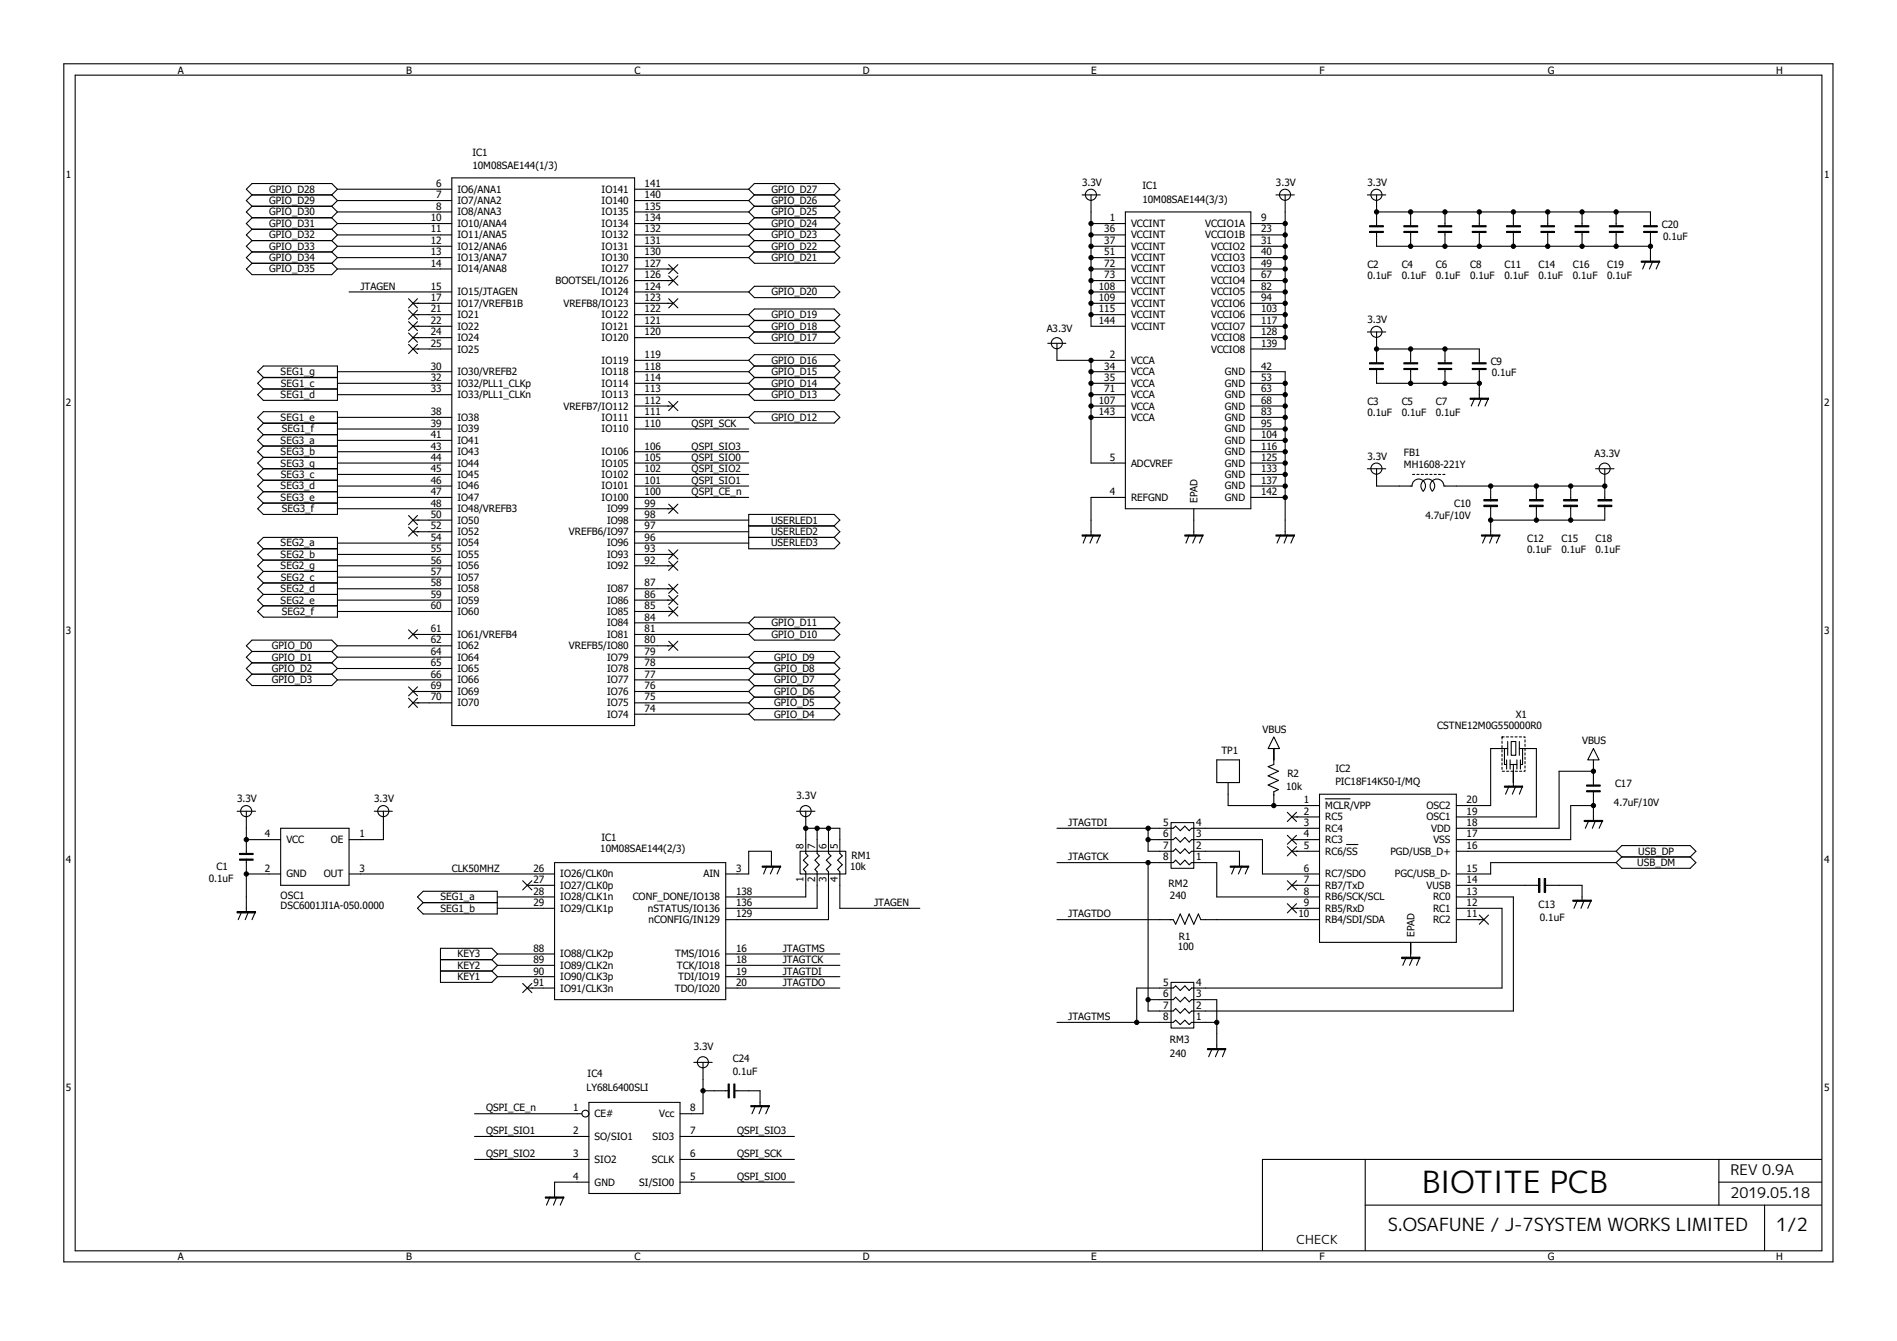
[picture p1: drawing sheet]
<svg xmlns="http://www.w3.org/2000/svg" width="297mm" height="210mm" viewBox="0 0 297 210" stroke-linecap="round" stroke-linejoin="round" font-family="sans-serif">
<g fill="none" stroke="#000" stroke-width=".17">
<path d="M10 10h277v187.6h-277zM11.8 11.8h273.4v184.1h-273.4zM39.5 30.5h12.4M39.5 39.5l-.9 .8 .9 .9M39.5 39.5h12.4M39.5 37.7l-.9 .9 .9 .9M39.5 37.7h12.4M39.5 35.9l-.9 .9 .9 .9M39.5 35.9h12.4M39.5 35.9l-.9-.9 .9-.9h12.4l.9 .9-.9 .9M39.5 32.3l-.9 .9 .9 .9h12.4l.9-.9-.9-.9M39.5 32.3h12.4"/>
<path d="M39.5 30.5l-.9 .9 .9 .9M39.5 30.5l-.9-.9 .9-.9h12.4l.9 .9-.9 .9M51.9 39.5l.9 .8-.9 .9M51.9 37.7l.9 .9-.9 .9M51.9 35.9l.9 .9-.9 .9M51.9 30.5l.9 .9-.9 .9M52.9 35h17.8M52.9 36.8h17.8M52.9 38.6h17.8M52.9 33.2h17.8M52.9 29.6h17.8M52.9 31.4h17.8"/>
<path d="M70.7 27.9h28.7v85.7h-28.7zM99.4 35h17.8M99.4 36.8h17.8M99.4 38.6h17.8M99.4 33.2h17.8M99.4 29.6h17.8M99.4 31.4h17.8M117.2 35l.9-.9h12.5l.9 .9-.9 .9M117.2 29.6l.9-.9h12.5l.9 .9-.9 .9M117.2 29.6l.9 .9M117.2 31.4l.9 .9M117.2 35l.9 .9"/>
<path d="M117.2 36.8l.9 .9M117.2 38.6l.9 .9M118.1 30.5h12.5M118.1 39.5h12.5M118.1 37.7h12.5M118.1 35.9h12.5M118.1 32.3h12.5M118.1 30.5l-.9 .9M118.1 32.3l-.9 .9M118.1 35.9l-.9 .9M118.1 37.7l-.9 .9M118.1 39.5l-.9 .8"/>
<path d="M130.6 39.5l.9 .8-.9 .9h-12.5l-.9-.9M130.6 32.3l.9 .9-.9 .9h-12.5l-.9-.9M130.6 30.5l.9 .9-.9 .9M130.6 35.9l.9 .9-.9 .9M130.6 37.7l.9 .9-.9 .9M169.4 30.5h2.9M170.8 30.5v20.6h5.4M170.8 35h5.4M170.8 36.8h5.4M170.8 38.6h5.4M176.2 33.2h19.6v46.5h-19.6zM195.8 35h5.4"/>
<path d="M195.8 36.8h5.4M195.8 38.6h5.4M199.8 30.5h2.8M201.2 30.5v24.2h-5.4M214.1 30.5h2.9M215.5 30.5v4.8M215.5 36.2v2.4h42.9M215.5 33.2h42.9v2.1M220.9 33.2v2.1M220.9 36.2v2.4M226.2 33.2v2.1M226.2 36.2v2.4"/>
<path d="M231.6 33.2v2.1M231.6 36.2v2.4M236.9 33.2v2.1M236.9 36.2v2.4M242.3 33.2v2.1M242.3 36.2v2.4M247.7 33.2v2.1M247.7 36.2v2.4M253 33.2v2.1M253 36.2v2.4M258.4 36.2v4.7M39.5 41.2l-.9 .9 .9 .9h12.4l.9-.9-.9-.9"/>
<path d="M39.5 41.2h12.4M40.3 58.2l.9-.9h11.6v1.8h-11.6zM52.9 42.1h17.8M52.9 40.3h17.8M52.9 58.2h17.8M54.7 45.7h16M64 53.9l1.4 1.5M64 52.2l1.4 1.4M64 50.4l1.4 1.4M64 48.6l1.4 1.4M64 46.8l1.4 1.4M64.6 47.5h6.1"/>
<path d="M64.6 54.7h6.1M64.6 52.9h6.1M64.6 51.1h6.1M64.6 49.3h6.1M65.4 53.9l-1.4 1.5M65.4 52.2l-1.4 1.4M65.4 50.4l-1.4 1.4M65.4 48.6l-1.4 1.4M65.4 46.8l-1.4 1.4M99.4 42.1h6M99.4 43.9h6M99.4 47.5h6"/>
<path d="M99.4 52.9h17.8M99.4 51.1h17.8M99.4 49.3h17.8M99.4 40.3h17.8M99.4 45.7h17.8M99.4 56.4h17.8M99.4 58.2h17.8M104.7 41.4l1.4 1.4M104.7 43.2l1.4 1.5M104.7 46.8l1.4 1.4M106.1 41.4l-1.4 1.4M106.1 43.2l-1.4 1.5"/>
<path d="M106.1 46.8l-1.4 1.4M117.2 51.1l.9-.9h12.5l.9 .9-.9 .9M117.2 51.1l.9 .9M117.2 56.4l.9-.9h12.5l.9 .9-.9 .9M117.2 56.4l.9 .9M118.1 52h12.5M118.1 57.3h12.5M118.1 48.4h12.5l.9 .9-.9 .9h-12.5l-.9-.9zM118.1 44.8h12.5l.9 .9-.9 .9h-12.5l-.9-.9zM118.1 52l-.9 .9M118.1 57.3l-.9 .9M130.6 52l.9 .9-.9 .9h-12.5l-.9-.9"/>
<path d="M130.6 57.3l.9 .9-.9 .9h-12.5l-.9-.9M164 53.8h2.9M165.5 53.8v2.6h10.7M170.8 42.1h5.4M170.8 43.9h5.4M170.8 47.5h5.4M170.8 49.3h5.4M170.8 56.4v16.1h5.4M170.8 40.3h5.4M170.8 45.7h5.4M170.8 58.2h5.4M195.8 42.1h5.4"/>
<path d="M195.8 43.9h5.4M195.8 47.5h5.4M195.8 52.9h5.4M195.8 51.1h5.4M195.8 49.3h5.4M195.8 58.2h5.4v25.6M195.8 40.3h5.4M195.8 45.7h5.4M214.1 52h2.9M215.5 54.7h16.1v2.1M215.5 52v4.8M215.5 57.7v2.3h16.1"/>
<path d="M220.9 54.7v2.1M220.9 57.7v2.3M226.2 54.7v2.1M226.2 57.7v2.3M231.6 57.7v4.7M257.7 40.9l-.5 1.2M258.8 40.9l-.6 1.2M259.8 40.9l-.5 1.2M40.3 60l.9-.9h11.6v3.6h-11.6l-.9-.9 .9-.9zM40.3 65.4l.9-.9h11.6v1.8h-11.6zM41.2 73.4h11.6M41.2 68.1l-.9-.9 .9-.9h11.6v8.9h-11.6l-.9-.9 .9-.9"/>
<path d="M41.2 77l-.9-.9 .9-.9h11.6v5.4h-11.6l-.9-.9 .9-.9M41.2 71.6l-.9 .9 .9 .9M41.2 71.6h11.6M41.2 60.9h11.6M41.2 68.1h11.6M41.2 68.1l-.9 .9 .9 .8M41.2 69.8h11.6M41.2 69.8l-.9 .9 .9 .9M41.2 77h11.6M41.2 77l-.9 .9 .9 .9M41.2 78.8h11.6M52.9 76.1h17.8"/>
<path d="M52.9 60h17.8M52.9 61.8h17.8M52.9 65.4h17.8M52.9 67.2h17.8M52.9 69h17.8M52.9 70.7h17.8M52.9 72.5h17.8M52.9 74.3h17.8M52.9 77.9h17.8M52.9 79.7h17.8M99.4 63.6h6M99.4 76.1h17.8"/>
<path d="M99.4 60h17.8M99.4 61.8h17.8M99.4 65.4h17.8M99.4 67.2h17.8M99.4 70.7h17.8M99.4 72.5h17.8M99.4 74.3h17.8M99.4 77.9h17.8M99.4 79.7h6M104.7 62.9l1.4 1.4M104.7 79l1.4 1.4M106.1 62.9l-1.4 1.4"/>
<path d="M106.1 79l-1.4 1.4M117.2 60l.9-.9h12.5l.9 .9-.9 .9M117.2 65.4l.9-.9h12.5l.9 .9-.9 .9h-12.5zM117.2 60l.9 .9M118.1 60.9h12.5M118.1 60.9l-.9 .9M130.6 60.9l.9 .9-.9 .9h-12.5l-.9-.9M170.8 63.6h5.4M170.8 60h5.4M170.8 61.8h5.4M170.8 65.4h5.4M176.2 77.9h-5.4v5.9"/>
<path d="M186.9 79.7v4.1M195.8 63.6h5.4M195.8 76.1h5.4M195.8 60h5.4M195.8 61.8h5.4M195.8 65.4h5.4M195.8 67.2h5.4M195.8 69h5.4M195.8 70.7h5.4M195.8 72.5h5.4M195.8 74.3h5.4M195.8 77.9h5.4"/>
<path d="M214.1 73.4h2.9M215.5 73.4v2.7h5.6M221.1 76.2a1.07 1.07 0 0 1 1.5-1.1 1.07 1.07 0 0 1 .2 1.8M222.8 76.9a1.08 1.08 0 0 1 0-1.6 1.08 1.08 0 0 1 1.5 .1 1.08 1.08 0 0 1-.1 1.5M226.1 76.1a1.08 1.08 0 0 0-1.5-1 1.08 1.08 0 0 0-.4 1.8M226.1 76.1h25.1M230.9 62.4l-.6 1.2M231.9 62.4l-.5 1.2M233 62.4l-.5 1.2M233.4 76.1v2.3M233.4 79.3v4.5M240.5 76.1v2.1"/>
<path d="M240.5 79.1v2.3M245.9 76.1v2.1M245.9 79.1v2.3M249.8 73.4h2.9M251.2 79.1v2.3h-17.8M251.2 73.4v4.8M41.2 93.1l-.9-.9 .9-.9h11.6v5.3h-11.6l-.9-.8 .9-.9M41.2 87.7l-.9 .9 .9 .9M41.2 87.7h11.6M41.2 85.9l-.9-.9 .9-.8h11.6v7.1h-11.6l-.9-.9 .9-.9M41.2 89.5h11.6M41.2 85.9h11.6"/>
<path d="M41.2 85.9l-.9 .9 .9 .9M41.2 93.1h11.6M41.2 93.1l-.9 .9 .9 .9M41.2 94.9h11.6M52.9 86.8h17.8M52.9 88.6h17.8M52.9 92.2h17.8M52.9 94h17.8M52.9 95.8h17.8M52.9 85h17.8M52.9 90.4h17.8M64 98.6l1.4 1.4"/>
<path d="M64 80.7l1.4 1.5M64 82.5l1.4 1.4M64.6 99.4h6.1M64.6 81.4h6.1M64.6 83.3h6.1M65.4 98.6l-1.4 1.4M65.4 80.7l-1.4 1.5M65.4 82.5l-1.4 1.4M99.4 86.8h6M99.4 88.6h6M99.4 92.2h6M99.4 94h6"/>
<path d="M99.4 95.8h6M99.4 99.4h17.8M99.4 81.4h17.8M99.4 83.3h17.8M99.4 85h17.8M99.4 97.5h17.8M104.7 86.1l1.4 1.4M104.7 87.9l1.4 1.4M104.7 91.5l1.4 1.4M104.7 93.3l1.4 1.4M104.7 95l1.4 1.5M106.1 86.1l-1.4 1.4"/>
<path d="M106.1 87.9l-1.4 1.4M106.1 91.5l-1.4 1.4M106.1 93.3l-1.4 1.4M106.1 95l-1.4 1.5M117.2 80.6h13.4l.9 .8-.9 .9h-13.4zM117.2 82.4h13.4l.9 .9-.9 .9 .9 .8-.9 .9h-13.4zM117.2 84.2h13.4M118.1 96.6h12.5l.9 .9-.9 .9h-12.5l-.9-.9zM118.1 98.5h12.5l.9 .9-.9 .8h-12.5l-.9-.8zM170.1 83.8l-.5 1.2M171.2 83.8l-.6 1.2M172.3 83.8l-.6 1.2"/>
<path d="M186.2 83.8l-.5 1.2M187.3 83.8l-.6 1.2M188.3 83.8l-.5 1.2M200.5 83.8l-.6 1.2M201.5 83.8l-.5 1.2M202.6 83.8l-.5 1.2M232.7 83.8l-.6 1.2M233.7 83.8l-.5 1.2M234.8 83.8l-.5 1.2M39.5 102l-.9-.9 .9-.9h12.4l.9 .9-.9 .9M39.5 102h12.4M39.5 103.8h12.4"/>
<path d="M39.5 105.6h12.4M39.5 105.6l-.9 .9 .9 .9h12.4l.9-.9-.9-.9M39.5 103.8l-.9 .9 .9 .9M39.5 102l-.9 .9 .9 .9M51.9 103.8l.9 .9-.9 .9M51.9 102l.9 .9-.9 .9M52.9 101.1h17.8M52.9 102.9h17.8M52.9 104.7h17.8M52.9 106.5h17.8M64 109.3l1.4 1.5M64 107.6l1.4 1.4"/>
<path d="M64.6 110.1h6.1M64.6 108.3h6.1M65.4 109.3l-1.4 1.5M65.4 107.6l-1.4 1.4M99.4 101.1h6M99.4 110.1h17.8M99.4 108.3h17.8M99.4 102.9h17.8M99.4 104.7h17.8M99.4 106.5h17.8M99.4 111.8h17.8M104.7 100.4l1.4 1.5"/>
<path d="M106.1 100.4l-1.4 1.5M117.2 102.9l.9-.9h12.5l.9 .9-.9 .9M117.2 102.9l.9 .9M117.2 104.7l.9 .9M117.2 108.3l.9-.9h12.5l.9 .9-.9 .9M117.2 108.3l.9 .9M117.2 110.1l.9 .9M118.1 111l-.9 .8M118.1 103.8h12.5M118.1 103.8l-.9 .9M118.1 105.6h12.5M118.1 105.6l-.9 .9"/>
<path d="M118.1 109.2h12.5M118.1 109.2l-.9 .9M118.1 111h12.5M130.6 103.8l.9 .9-.9 .9M130.6 105.6l.9 .9-.9 .9h-12.5l-.9-.9M130.6 109.2l.9 .9-.9 .9M130.6 111l.9 .8-.9 .9h-12.5l-.9-.9M190.5 119h3.6v3.6h-3.6zM199.4 115.4l.9 1.8h-1.8zM199.4 117.2v2.5l-.9 .4 1.7 .7-1.7 .7 1.7 .7-1.7 .7 1.7 .8-.8 .3v2.2M235.5 117.2v2.5h.4M235.9 119v1.4"/>
<path d="M236.1 117.2h-2.7v9h-5.4M236.1 116.1v2.2M236.4 119.7h1.1M236.4 119v1.4M236.6 116.1h.7v2.2h-.7zM236.9 119.7v3.4M237.5 119v1.4M237.9 117.2h2.6v10.7h-12.5M237.9 116.1v2.2M238 119v1.4M238.4 117.2v2.5h-.4M249.5 117.2l.9 1.8h-1.8z"/>
<path d="M249.5 119v4.1M37.1 127h2.9M38.6 131.5h5.3M38.6 136.9h5.3M38.6 127v6.6M38.6 134.5v8.2M43.9 129.7h10.8v8.9h-10.8zM54.7 136.9h32.1M58.6 127h2.8M60 127v4.5h-5.3M81.8 137.9l1.5 1.5M82.5 138.6h4.3"/>
<path d="M83.3 137.9l-1.5 1.5M86.8 135.1h26.8v21.4h-26.8zM120.1 135.6l-.6 1.3M120.8 135.6v-2.3h-3.6v3.6h-3.6M121.2 135.6l-.6 1.3M122.2 135.6l-.5 1.3M124.7 127h2.9M125.3 133.3h7.1v3.6h-7.1zM126.2 129.7h5.3v3.9l.4 .4-.8 .7 .8 .7-.8 .7 .4 .4v5.7h12.5M126.2 127v6.6l.3 .4-.7 .7 .7 .7-.7 .7 .4 .4v4h-12.6M127.9 129.7v3.9l.4 .4-.7 .7 .7 .7-.7 .7 .3 .4v5.7h-14.3M129.7 129.7v3.9l.4 .4-.7 .7 .7 .7-.7 .7 .3 .4v7.5h-16.1"/>
<path d="M165.5 135.1h18.2l.4-.4 .7 .7 .7-.7 .7 .7 .4-.3h3.9v5.4h16.1M165.5 129.7h18.2l.4-.3 .7 .7 .7-.7 .7 .7 .4-.4h20M179.7 135.1v23.2h4l.4-.4 .7 .8 .7-.8 .7 .8 .4-.4h50.3v-17.8h-8.9M179.7 131.5h4l.4-.4 .7 .8 .7-.8 .7 .8 .4-.4h11.1v5.4h8.9M179.7 129.7v3.6h4l.4-.4 .7 .7 .7-.7 .7 .7 .4-.3h7.5v2.3M183.3 128.8h3.6v7.2h-3.6zM192.3 122.6v3.6h14.3M193.3 135.6l-.5 1.3M194.4 135.6l-.5 1.3M195.5 135.6l-.6 1.3M201.5 127.2l1.5 1.5M201.5 130.8l1.5 1.4"/>
<path d="M201.5 132.6l1.5 1.4M201.5 137.9l1.5 1.5M202.3 127.9h4.3M202.3 131.5h4.3M202.3 133.3h4.3M202.3 138.6h4.3M203 127.2l-1.5 1.5M203 130.8l-1.5 1.4M203 132.6l-1.5 1.4M203 137.9l-1.5 1.5M206.6 124.4h21.4v23.2h-21.4zM207.5 125.1h3.9"/>
<path d="M210.8 132.2h1.8M228 133.3h25M228 138.6h13.1M236.3 123.1l-.6 1.3M237.3 123.1l-.5 1.3M238.4 123.1l-.5 1.3M242 138.6h5.7v2.4M248.8 128.5l-.6 1.2M249.5 126.2h-3.6v5.3h-17.9M249.5 124v4.5M249.5 120.8h-5.4v8.9h-16.1M249.8 128.5l-.5 1.2"/>
<path d="M250.9 128.5l-.5 1.2M253 135.1h-19.6v1.8h-5.4M253 133.3l.9-.9h10.7l.9 .9-.9 .9M253 133.3l.9 .9M253.9 134.2h10.7M253.9 134.2l-.9 .9M264.6 134.2l.9 .9-.9 .9h-10.7l-.9-.9M37.8 142.7l-.5 1.3M38.9 142.7l-.5 1.3M40 142.7l-.5 1.3M65.4 140.5l.9-.9h11.6v3.5h-11.6l-.9-.9 .9-.8zM66.3 141.4h11.6"/>
<path d="M69 150.3h8M69 152.1h8M77 152.1l.9 .9M77 150.3l.9 .9M77.9 142.2h8.9M77.9 140.5h8.9M77.9 151.2h8.9M77.9 149.4h8.9M77.9 153h8.9M77.9 151.2l-.9 .9M77.9 149.4l-.9-.9h-8v5.3h8l.9-.8M77.9 149.4l-.9 .9"/>
<path d="M81.8 154l1.5 1.4M82.5 154.7h4.3M83.3 154l-1.5 1.4M113.6 154.7h17.9M113.6 151.2h17.9M113.6 149.4h17.9M113.6 153h17.9M165.5 144h18.2l.4 .7 .7-1.6 .7 1.6 .7-1.6 .7 1.6 .7-1.6 .4 .9h18.6M179.7 156.5h4l.4-.3 .7 .7 .7-.7 .7 .7 .4-.4h3.9v7.7M183.3 153.8h3.6v7.2h-3.6zM201.5 141.5l1.5 1.5M202.3 142.2h4.3"/>
<path d="M203 141.5l-1.5 1.5M220.2 149.9l-.6 1.3M220.9 147.6v2.3M221.2 149.9l-.5 1.3M222.3 149.9l-.5 1.3M228 142.2h7.2v12.5h-48.6l-.4 .4-.7-.7-.7 .7-.7-.7-.4 .3h-5.7v5.4M228 144h4.3M231.6 143.3l1.4 1.4M233 143.3l-1.4 1.4M247 141l-.6 1.2M248 141l-.5 1.2M249.1 141l-.5 1.2"/>
<path d="M74.3 174.4h16.8M74.3 178h17.9M92.2 172.6h14.3v14.3h-14.3zM106.5 178h17.9M108.6 166.4h2.9M110.1 166.4v8h-3.6M110.1 170.8h4.1M115.1 170.8h3.9v2.3M118.3 173.1l-.6 1.3M119.3 173.1l-.5 1.3M120.4 173.1l-.5 1.3M165.5 160.1h18.2l.4-.3 .7 .6 .7-.6 .7 .6 .4-.3h3.9"/>
<path d="M189.8 164.2l-.6 1.3M190.8 164.2l-.5 1.3M191.9 164.2l-.5 1.3M74.3 181.6h17.9M86.1 187.5l-.5 1.2M87.2 187.5l-.5 1.2M88.3 187.5l-.6 1.2M92.2 185.1h-5.4v2.4M106.5 185.1h17.9M106.5 181.6h17.9M213.7 181.6v14.2M213.7 188.7h71.5"/>
<path d="M269.1 185.1h16.1M269.1 181.6v7.1M276.3 188.7v7.1M285.2 181.6h-87.5v14.2"/>
<circle cx="170.8" cy="30.5" r=".87"/>
<circle cx="201.2" cy="30.5" r=".87"/>
<circle cx="215.5" cy="30.5" r=".87"/>
<circle cx="165.5" cy="53.7" r=".87"/>
<circle cx="215.5" cy="52" r=".87"/>
<circle cx="215.5" cy="73.4" r=".87"/>
<circle cx="251.2" cy="73.4" r=".87"/>
<circle cx="38.5" cy="127" r=".87"/>
<circle cx="60" cy="127" r=".87"/>
<circle cx="126.1" cy="127" r=".87"/>
<circle cx="91.7" cy="174.4" r=".54"/>
<circle cx="110" cy="166.3" r=".87"/>
</g>
<g fill="#000" stroke="#000" stroke-width=".17">
<path d="M214.4 35.3h2.2v.2h-2.2zM214.4 36.2h2.2v.2h-2.2zM219.8 35.3h2.2v.2h-2.2zM219.8 36.2h2.2v.2h-2.2zM225.2 35.3h2.1v.2h-2.1zM225.2 36.2h2.1v.2h-2.1zM230.5 35.3h2.2v.2h-2.2zM230.5 36.2h2.2v.2h-2.2zM235.9 35.3h2.1v.2h-2.1zM235.9 36.2h2.1v.2h-2.1zM241.3 35.3h2.1v.2h-2.1zM241.3 36.2h2.1v.2h-2.1z"/>
<path d="M246.6 35.3h2.2v.2h-2.2zM246.6 36.2h2.2v.2h-2.2zM252 35.3h2.1v.2h-2.1zM252 36.2h2.1v.2h-2.1zM257.3 35.3h2.2v.2h-2.2zM257.3 36.2h2.2v.2h-2.2zM214.4 56.8h2.2v.2h-2.2zM214.4 57.7h2.2v.2h-2.2zM219.8 56.8h2.2v.2h-2.2zM219.8 57.7h2.2v.2h-2.2zM225.2 56.8h2.1v.2h-2.1zM225.2 57.7h2.1v.2h-2.1z"/>
<path d="M230.5 56.8h2.2v.2h-2.2zM230.5 57.7h2.2v.2h-2.2zM257 40.9h2.8v.2h-2.8zM230.2 62.4h2.8v.1h-2.8zM232.3 79.1h2.1v.2h-2.1zM232.3 78.2h2.1v.2h-2.1zM239.5 78.2h2.1v.2h-2.1zM239.5 79.1h2.1v.2h-2.1zM244.8 78.2h2.2v.2h-2.2zM244.8 79.1h2.2v.2h-2.2zM250.2 78.2h2.1v.2h-2.1zM250.2 79.1h2.1v.2h-2.1z"/>
<path d="M169.4 83.8h2.9v.1h-2.9zM185.5 83.8h2.8v.1h-2.8zM199.8 83.8h2.8v.1h-2.8zM231.9 83.8h2.9v.1h-2.9zM37.5 133.6h2.1v.2h-2.1zM37.5 134.5h2.1v.2h-2.1zM119.3 135.6h2.9v.2h-2.9zM192.6 135.6h2.9v.2h-2.9zM235.5 123.1h2.9v.2h-2.9zM240.9 137.6h.2v2.1h-.2zM241.8 137.6h.2v2.1h-.2zM248 128.5h2.9v.2h-2.9z"/>
<path d="M248.4 123.8h2.1v.2h-2.1zM248.4 122.9h2.1v.2h-2.1zM37.1 142.7h2.9v.3h-2.9zM219.5 149.9h2.8v.2h-2.8zM246.3 141h2.8v.1h-2.8zM114 169.8h.2v2.1h-.2zM114.9 169.8h.2v2.1h-.2zM117.6 173.1h2.8v.2h-2.8zM189.1 164.2h2.8v.2h-2.8zM85.4 187.5h2.9v.1h-2.9z"/>
</g>
<path d="M226.2 74.3h-5.3M235.2 115.4h3.6v5.4h-3.6z" fill="none" stroke="#000" stroke-width=".17" stroke-dasharray=".3 .3"/>
<g fill="#000" stroke="#000" stroke-width=".16">
<circle cx="170.8" cy="35" r=".34"/>
<circle cx="170.8" cy="38.6" r=".34"/>
<circle cx="170.8" cy="36.8" r=".34"/>
<circle cx="201.2" cy="35" r=".34"/>
<circle cx="201.2" cy="36.8" r=".34"/>
<circle cx="201.2" cy="38.6" r=".34"/>
<circle cx="215.5" cy="33.2" r=".34"/>
<circle cx="220.9" cy="33.2" r=".34"/>
<circle cx="220.9" cy="38.6" r=".34"/>
<circle cx="226.2" cy="33.2" r=".34"/>
<circle cx="226.2" cy="38.6" r=".34"/>
<circle cx="231.6" cy="33.2" r=".34"/>
<circle cx="231.6" cy="38.6" r=".34"/>
<circle cx="236.9" cy="33.2" r=".34"/>
<circle cx="236.9" cy="38.6" r=".34"/>
<circle cx="242.3" cy="33.2" r=".34"/>
<circle cx="242.3" cy="38.6" r=".34"/>
<circle cx="247.7" cy="33.2" r=".34"/>
<circle cx="247.7" cy="38.6" r=".34"/>
<circle cx="253" cy="33.2" r=".34"/>
<circle cx="253" cy="38.6" r=".34"/>
<circle cx="258.4" cy="38.6" r=".34"/>
<circle cx="170.8" cy="47.5" r=".34"/>
<circle cx="170.8" cy="56.4" r=".34"/>
<circle cx="170.8" cy="40.3" r=".34"/>
<circle cx="170.8" cy="42.1" r=".34"/>
<circle cx="170.8" cy="49.3" r=".34"/>
<circle cx="170.8" cy="43.9" r=".34"/>
<circle cx="170.8" cy="58.2" r=".34"/>
<circle cx="170.8" cy="45.7" r=".34"/>
<circle cx="201.2" cy="47.5" r=".34"/>
<circle cx="201.2" cy="40.3" r=".34"/>
<circle cx="201.2" cy="49.3" r=".34"/>
<circle cx="201.2" cy="42.1" r=".34"/>
<circle cx="201.2" cy="43.9" r=".34"/>
<circle cx="201.2" cy="52.9" r=".34"/>
<circle cx="201.2" cy="45.7" r=".34"/>
<circle cx="201.2" cy="51.1" r=".34"/>
<circle cx="215.5" cy="54.7" r=".34"/>
<circle cx="220.9" cy="54.7" r=".34"/>
<circle cx="226.2" cy="54.7" r=".34"/>
<circle cx="170.8" cy="63.6" r=".34"/>
<circle cx="170.8" cy="61.8" r=".34"/>
<circle cx="170.8" cy="60" r=".34"/>
<circle cx="170.8" cy="65.4" r=".34"/>
<circle cx="201.2" cy="70.7" r=".34"/>
<circle cx="201.2" cy="69" r=".34"/>
<circle cx="201.2" cy="77.9" r=".34"/>
<circle cx="201.2" cy="63.6" r=".34"/>
<circle cx="201.2" cy="61.8" r=".34"/>
<circle cx="201.2" cy="76.1" r=".34"/>
<circle cx="201.2" cy="67.2" r=".34"/>
<circle cx="201.2" cy="60" r=".34"/>
<circle cx="201.2" cy="72.5" r=".34"/>
<circle cx="201.2" cy="65.4" r=".34"/>
<circle cx="201.2" cy="74.3" r=".34"/>
<circle cx="220.9" cy="60" r=".34"/>
<circle cx="226.2" cy="60" r=".34"/>
<circle cx="231.6" cy="60" r=".34"/>
<circle cx="233.4" cy="76.1" r=".34"/>
<circle cx="240.5" cy="76.1" r=".34"/>
<circle cx="245.9" cy="76.1" r=".34"/>
<circle cx="251.2" cy="76.1" r=".34"/>
<circle cx="233.4" cy="81.4" r=".34"/>
<circle cx="240.5" cy="81.4" r=".34"/>
<circle cx="245.9" cy="81.4" r=".34"/>
<circle cx="38.6" cy="131.5" r=".34"/>
<circle cx="38.6" cy="136.9" r=".34"/>
<circle cx="126.2" cy="129.7" r=".34"/>
<circle cx="127.9" cy="129.7" r=".34"/>
<circle cx="129.7" cy="129.7" r=".34"/>
<circle cx="179.7" cy="131.5" r=".34"/>
<circle cx="179.7" cy="129.7" r=".34"/>
<circle cx="179.7" cy="135.1" r=".34"/>
<circle cx="199.4" cy="126.2" r=".34"/>
<circle cx="249.5" cy="120.8" r=".34"/>
<circle cx="249.5" cy="126.2" r=".34"/>
<circle cx="179.7" cy="156.5" r=".34"/>
<circle cx="110.1" cy="170.8" r=".34"/>
<circle cx="178" cy="160.1" r=".34"/>
<circle cx="190.5" cy="160.1" r=".34"/>
</g>
<text font-size="4.8" x="222.7" y="186.9">BIOTITE PCB</text>
<g font-size="2.8">
<text x="217.3" y="192.8">S.OSAFUNE / J-7SYSTEM WORKS LIMITED</text>
<text x="278.1" y="192.8">1/2</text>
</g>
<g font-size="2.3">
<text x="270.9" y="184.1">REV 0.9A</text>
<text x="270.9" y="187.7">2019.05.18</text>
</g>
<text font-size="1.9" x="203" y="194.9">CHECK</text>
<g font-size="1.6">
<text x="27.9" y="11.6">A</text>
<text x="63.6" y="11.6">B</text>
<text x="99.4" y="11.6">C</text>
<text x="135.1" y="11.6">D</text>
<text x="170.8" y="11.6">E</text>
<text x="206.6" y="11.6">F</text>
<text x="242.3" y="11.6">G</text>
<text x="278.1" y="11.6">H</text>
<text x="10.3" y="27.9">1</text>
<text x="68.3" y="29.3">6</text>
<text x="74" y="26.4">10M08SAE144(1/3)</text>
<text x="74" y="24.4">IC1</text>
<text x="100.9" y="29.3">141</text>
<text x="169.4" y="29.1">3.3V</text>
<text x="178.9" y="29.6">IC1</text>
<text x="199.8" y="29.1">3.3V</text>
<text x="214.1" y="29.1">3.3V</text>
<text x="285.6" y="27.9">1</text>
<text x="42.1" y="35.5">GPIO_D31</text>
<text x="42.1" y="33.7">GPIO_D30</text>
<text x="42.1" y="32">GPIO_D29</text>
<text x="42.1" y="30.2">GPIO_D28</text>
<text x="67.4" y="34.6">10</text>
<text x="68.3" y="31.1">7</text>
<text x="68.3" y="32.9">8</text>
<text x="71.6" y="30.2">IO6/ANA1</text>
<text x="71.6" y="32">IO7/ANA2</text>
<text x="71.6" y="33.7">IO8/ANA3</text>
<text x="71.6" y="35.5">IO10/ANA4</text>
<text x="94.2" y="30.2">IO141</text>
<text x="94.2" y="32">IO140</text>
<text x="94.2" y="33.7">IO135</text>
<text x="94.2" y="35.5">IO134</text>
<text x="100.9" y="31.1">140</text>
<text x="100.9" y="32.9">135</text>
<text x="100.9" y="34.6">134</text>
<text x="120.8" y="30.2">GPIO_D27</text>
<text x="120.8" y="32">GPIO_D26</text>
<text x="120.8" y="33.7">GPIO_D25</text>
<text x="120.8" y="35.5">GPIO_D24</text>
<text x="173.7" y="34.6">1</text>
<text x="177.1" y="35.5">VCCINT</text>
<text x="178.9" y="31.8">10M08SAE144(3/3)</text>
<text x="188.7" y="35.5">VCCIO1A</text>
<text x="197.4" y="34.6">9</text>
<text x="260.2" y="35.7">C20</text>
<text x="42.1" y="40.9">GPIO_D34</text>
<text x="42.1" y="39.1">GPIO_D33</text>
<text x="42.1" y="37.3">GPIO_D32</text>
<text x="67.4" y="36.4">11</text>
<text x="67.4" y="38.2">12</text>
<text x="67.4" y="40">13</text>
<text x="67.4" y="41.8">14</text>
<text x="71.6" y="37.3">IO11/ANA5</text>
<text x="71.6" y="39.1">IO12/ANA6</text>
<text x="71.6" y="40.9">IO13/ANA7</text>
<text x="94.2" y="37.3">IO132</text>
<text x="94.2" y="39.1">IO131</text>
<text x="94.2" y="40.9">IO130</text>
<text x="100.9" y="36.4">132</text>
<text x="100.9" y="38.2">131</text>
<text x="100.9" y="40">130</text>
<text x="100.9" y="41.8">127</text>
<text x="120.8" y="37.3">GPIO_D23</text>
<text x="120.8" y="39.1">GPIO_D22</text>
<text x="120.8" y="40.9">GPIO_D21</text>
<text x="172.9" y="36.4">36</text>
<text x="172.9" y="38.2">37</text>
<text x="172.9" y="40">51</text>
<text x="172.9" y="41.8">72</text>
<text x="177.1" y="37.3">VCCINT</text>
<text x="177.1" y="39.1">VCCINT</text>
<text x="177.1" y="40.9">VCCINT</text>
<text x="188.7" y="37.3">VCCIO1B</text>
<text x="189.6" y="39.1">VCCIO2</text>
<text x="189.6" y="40.9">VCCIO3</text>
<text x="197.4" y="36.4">23</text>
<text x="197.4" y="38.2">31</text>
<text x="197.4" y="40">40</text>
<text x="197.4" y="41.8">49</text>
<text x="214.1" y="42">C2</text>
<text x="219.5" y="42">C4</text>
<text x="224.8" y="42">C6</text>
<text x="230.2" y="42">C8</text>
<text x="235.5" y="42">C11</text>
<text x="240.9" y="42">C14</text>
<text x="246.3" y="42">C16</text>
<text x="251.6" y="42">C19</text>
<text x="260.4" y="37.5">0.1uF</text>
<text x="42.1" y="42.7">GPIO_D35</text>
<text x="56.4" y="45.3">JTAGEN</text>
<text x="67.4" y="45.3">15</text>
<text x="67.4" y="47.2">17</text>
<text x="71.6" y="42.7">IO14/ANA8</text>
<text x="71.6" y="46.3">IO15/JTAGEN</text>
<text x="87" y="44.4">BOOTSEL/IO126</text>
<text x="94.2" y="42.7">IO127</text>
<text x="94.2" y="46.3">IO124</text>
<text x="100.9" y="43.6">126</text>
<text x="100.9" y="45.3">124</text>
<text x="100.9" y="47.2">123</text>
<text x="120.8" y="46.3">GPIO_D20</text>
<text x="172" y="45.3">108</text>
<text x="172" y="47.2">109</text>
<text x="172.9" y="43.6">73</text>
<text x="177.1" y="42.7">VCCINT</text>
<text x="177.1" y="44.4">VCCINT</text>
<text x="177.1" y="46.3">VCCINT</text>
<text x="189.6" y="42.7">VCCIO3</text>
<text x="189.6" y="44.4">VCCIO4</text>
<text x="189.6" y="46.3">VCCIO5</text>
<text x="197.4" y="43.6">67</text>
<text x="197.4" y="45.3">82</text>
<text x="197.4" y="47.2">94</text>
<text x="214.1" y="43.7">0.1uF</text>
<text x="219.5" y="43.7">0.1uF</text>
<text x="224.8" y="43.7">0.1uF</text>
<text x="230.2" y="43.7">0.1uF</text>
<text x="235.5" y="43.7">0.1uF</text>
<text x="240.9" y="43.7">0.1uF</text>
<text x="246.3" y="43.7">0.1uF</text>
<text x="251.6" y="43.7">0.1uF</text>
<text x="67.4" y="48.9">21</text>
<text x="67.4" y="50.7">22</text>
<text x="67.4" y="52.5">24</text>
<text x="71.6" y="48">IO17/VREFB1B</text>
<text x="71.6" y="49.8">IO21</text>
<text x="71.6" y="51.6">IO22</text>
<text x="71.6" y="53.4">IO24</text>
<text x="88.2" y="48">VREFB8/IO123</text>
<text x="94.2" y="49.8">IO122</text>
<text x="94.2" y="51.6">IO121</text>
<text x="94.2" y="53.4">IO120</text>
<text x="100.9" y="48.9">122</text>
<text x="100.9" y="50.7">121</text>
<text x="100.9" y="52.5">120</text>
<text x="120.8" y="49.8">GPIO_D19</text>
<text x="120.8" y="51.6">GPIO_D18</text>
<text x="120.8" y="53.4">GPIO_D17</text>
<text x="163.9" y="52">A3.3V</text>
<text x="172" y="48.9">115</text>
<text x="172" y="50.7">144</text>
<text x="177.1" y="48">VCCINT</text>
<text x="177.1" y="49.8">VCCINT</text>
<text x="177.1" y="51.6">VCCINT</text>
<text x="189.6" y="48">VCCIO6</text>
<text x="189.6" y="49.8">VCCIO6</text>
<text x="189.6" y="51.6">VCCIO7</text>
<text x="189.6" y="53.4">VCCIO8</text>
<text x="197.4" y="48.9">103</text>
<text x="197.4" y="50.7">117</text>
<text x="197.4" y="52.5">128</text>
<text x="214.1" y="50.5">3.3V</text>
<text x="43.9" y="58.8">SEG1_g</text>
<text x="67.4" y="54.3">25</text>
<text x="67.4" y="57.9">30</text>
<text x="67.4" y="59.6">32</text>
<text x="71.6" y="55.2">IO25</text>
<text x="71.6" y="58.8">IO30/VREFB2</text>
<text x="94.2" y="57">IO119</text>
<text x="94.2" y="58.8">IO118</text>
<text x="100.9" y="56.1">119</text>
<text x="100.9" y="57.9">118</text>
<text x="100.9" y="59.6">114</text>
<text x="120.8" y="57">GPIO_D16</text>
<text x="120.8" y="58.8">GPIO_D15</text>
<text x="172.9" y="57.9">34</text>
<text x="172.9" y="59.6">35</text>
<text x="173.7" y="56.1">2</text>
<text x="177.1" y="57">VCCA</text>
<text x="177.1" y="58.8">VCCA</text>
<text x="189.6" y="55.2">VCCIO8</text>
<text x="191.8" y="58.8">GND</text>
<text x="197.4" y="54.3">139</text>
<text x="197.4" y="57.9">42</text>
<text x="197.4" y="59.6">53</text>
<text x="233.4" y="57.2">C9</text>
<text x="233.6" y="58.9">0.1uF</text>
<text x="10.3" y="63.6">2</text>
<text x="43.9" y="62.4">SEG1_d</text>
<text x="43.9" y="65.9">SEG1_e</text>
<text x="44" y="60.5">SEG1_c</text>
<text x="67.4" y="61.4">33</text>
<text x="67.4" y="65">38</text>
<text x="71.6" y="60.5">IO32/PLL1_CLKp</text>
<text x="71.6" y="62.4">IO33/PLL1_CLKn</text>
<text x="71.6" y="65.9">IO38</text>
<text x="88.2" y="64.1">VREFB7/IO112</text>
<text x="94.2" y="60.5">IO114</text>
<text x="94.2" y="62.4">IO113</text>
<text x="94.2" y="65.9">IO111</text>
<text x="100.9" y="61.4">113</text>
<text x="100.9" y="63.2">112</text>
<text x="100.9" y="65">111</text>
<text x="120.8" y="60.5">GPIO_D14</text>
<text x="120.8" y="62.4">GPIO_D13</text>
<text x="120.8" y="65.9">GPIO_D12</text>
<text x="172" y="63.2">107</text>
<text x="172" y="65">143</text>
<text x="172.9" y="61.4">71</text>
<text x="177.1" y="60.5">VCCA</text>
<text x="177.1" y="62.4">VCCA</text>
<text x="177.1" y="64.1">VCCA</text>
<text x="177.1" y="65.9">VCCA</text>
<text x="191.8" y="60.5">GND</text>
<text x="191.8" y="62.4">GND</text>
<text x="191.8" y="64.1">GND</text>
<text x="191.8" y="65.9">GND</text>
<text x="197.4" y="61.4">63</text>
<text x="197.4" y="63.2">68</text>
<text x="197.4" y="65">83</text>
<text x="214.1" y="65.2">0.1uF</text>
<text x="214.1" y="63.4">C3</text>
<text x="219.5" y="65.2">0.1uF</text>
<text x="219.5" y="63.4">C5</text>
<text x="224.8" y="65.2">0.1uF</text>
<text x="224.8" y="63.4">C7</text>
<text x="285.6" y="63.6">2</text>
<text x="43.9" y="69.5">SEG3_a</text>
<text x="43.9" y="71.3">SEG3_b</text>
<text x="44.1" y="67.7">SEG1_f</text>
<text x="67.4" y="66.8">39</text>
<text x="67.4" y="68.6">41</text>
<text x="67.4" y="70.4">43</text>
<text x="71.6" y="67.7">IO39</text>
<text x="71.6" y="69.5">IO41</text>
<text x="71.6" y="71.3">IO43</text>
<text x="94.2" y="67.7">IO110</text>
<text x="94.2" y="71.3">IO106</text>
<text x="100.9" y="66.8">110</text>
<text x="100.9" y="70.4">106</text>
<text x="108.3" y="70.4">QSPI_SIO3</text>
<text x="108.3" y="66.8">QSPI_SCK</text>
<text x="191.8" y="67.7">GND</text>
<text x="191.8" y="69.5">GND</text>
<text x="191.8" y="71.3">GND</text>
<text x="197.4" y="66.8">95</text>
<text x="197.4" y="68.6">104</text>
<text x="197.4" y="70.4">116</text>
<text x="219.8" y="71.5">FB1</text>
<text x="249.6" y="71.6">A3.3V</text>
<text x="43.9" y="73.1">SEG3_g</text>
<text x="43.9" y="76.6">SEG3_d</text>
<text x="44" y="74.8">SEG3_c</text>
<text x="67.4" y="72.2">44</text>
<text x="67.4" y="74">45</text>
<text x="67.4" y="75.7">46</text>
<text x="67.4" y="77.5">47</text>
<text x="71.6" y="73.1">IO44</text>
<text x="71.6" y="74.8">IO45</text>
<text x="71.6" y="76.6">IO46</text>
<text x="94.2" y="73.1">IO105</text>
<text x="94.2" y="74.8">IO102</text>
<text x="94.2" y="76.6">IO101</text>
<text x="100.9" y="72.2">105</text>
<text x="100.9" y="74">102</text>
<text x="100.9" y="75.7">101</text>
<text x="100.9" y="77.5">100</text>
<text x="108.3" y="77.5">QSPI_CE_n</text>
<text x="108.3" y="75.7">QSPI_SIO1</text>
<text x="108.3" y="74">QSPI_SIO2</text>
<text x="108.3" y="72.2">QSPI_SIO0</text>
<text x="173.7" y="77.5">4</text>
<text x="173.7" y="72.2">5</text>
<text x="177.1" y="73.1">ADCVREF</text>
<text x="191.8" y="73.1">GND</text>
<text x="191.8" y="74.8">GND</text>
<text x="191.8" y="76.6">GND</text>
<text x="197.4" y="72.2">125</text>
<text x="197.4" y="74">133</text>
<text x="197.4" y="75.7">137</text>
<text x="197.4" y="77.5">142</text>
<text x="214.1" y="72">3.3V</text>
<text x="219.8" y="73.2">MH1608-221Y</text>
<text x="43.9" y="78.4">SEG3_e</text>
<text x="44.1" y="80.2">SEG3_f</text>
<text x="67.4" y="79.3">48</text>
<text x="67.4" y="81.1">50</text>
<text x="67.4" y="82.9">52</text>
<text x="71.6" y="78.4">IO47</text>
<text x="71.6" y="80.2">IO48/VREFB3</text>
<text x="71.6" y="82">IO50</text>
<text x="71.6" y="83.8">IO52</text>
<text x="89.1" y="83.8">VREFB6/IO97</text>
<text x="94.2" y="78.4">IO100</text>
<text x="95" y="80.2">IO99</text>
<text x="95" y="82">IO98</text>
<text x="100.9" y="79.3">99</text>
<text x="100.9" y="81.1">98</text>
<text x="100.9" y="82.9">97</text>
<text x="120.7" y="82">USERLED1</text>
<text x="120.7" y="83.8">USERLED2</text>
<text x="177.1" y="78.4">REFGND</text>
<text x="187.5" y="78.8" transform="rotate(-90 187.5 78.8)">EPAD</text>
<text x="191.8" y="78.4">GND</text>
<text x="223.2" y="81.3">4.7uF/10V</text>
<text x="227.7" y="79.3">C10</text>
<text x="43.9" y="89.2">SEG2_g</text>
<text x="43.9" y="85.6">SEG2_a</text>
<text x="43.9" y="87.4">SEG2_b</text>
<text x="67.4" y="84.7">54</text>
<text x="67.4" y="86.5">55</text>
<text x="67.4" y="88.3">56</text>
<text x="71.6" y="85.6">IO54</text>
<text x="71.6" y="87.4">IO55</text>
<text x="71.6" y="89.2">IO56</text>
<text x="95" y="85.6">IO96</text>
<text x="95" y="87.4">IO93</text>
<text x="95" y="89.2">IO92</text>
<text x="100.9" y="84.7">96</text>
<text x="100.9" y="86.5">93</text>
<text x="100.9" y="88.3">92</text>
<text x="120.7" y="85.6">USERLED3</text>
<text x="239.1" y="86.7">0.1uF</text>
<text x="239.1" y="84.9">C12</text>
<text x="244.5" y="86.7">0.1uF</text>
<text x="244.5" y="84.9">C15</text>
<text x="249.8" y="86.7">0.1uF</text>
<text x="249.8" y="84.9">C18</text>
<text x="43.9" y="92.7">SEG2_d</text>
<text x="43.9" y="94.5">SEG2_e</text>
<text x="44" y="90.9">SEG2_c</text>
<text x="67.4" y="90">57</text>
<text x="67.4" y="91.8">58</text>
<text x="67.4" y="93.6">59</text>
<text x="67.4" y="95.4">60</text>
<text x="71.6" y="90.9">IO57</text>
<text x="71.6" y="92.7">IO58</text>
<text x="71.6" y="94.5">IO59</text>
<text x="95" y="92.7">IO87</text>
<text x="95" y="94.5">IO86</text>
<text x="100.9" y="91.8">87</text>
<text x="100.9" y="93.6">86</text>
<text x="100.9" y="95.4">85</text>
<text x="10.3" y="99.4">3</text>
<text x="42.5" y="101.6">GPIO_D0</text>
<text x="44.1" y="96.3">SEG2_f</text>
<text x="67.4" y="99">61</text>
<text x="67.4" y="100.8">62</text>
<text x="71.6" y="96.3">IO60</text>
<text x="71.6" y="99.9">IO61/VREFB4</text>
<text x="71.6" y="101.6">IO62</text>
<text x="89.1" y="101.6">VREFB5/IO80</text>
<text x="95" y="96.3">IO85</text>
<text x="95" y="98.1">IO84</text>
<text x="95" y="99.9">IO81</text>
<text x="100.9" y="97.2">84</text>
<text x="100.9" y="99">81</text>
<text x="100.9" y="100.8">80</text>
<text x="120.8" y="98.1">GPIO_D11</text>
<text x="120.8" y="99.9">GPIO_D10</text>
<text x="285.6" y="99.4">3</text>
<text x="42.5" y="107">GPIO_D3</text>
<text x="42.5" y="105.2">GPIO_D2</text>
<text x="42.5" y="103.5">GPIO_D1</text>
<text x="67.4" y="102.5">64</text>
<text x="67.4" y="104.4">65</text>
<text x="67.4" y="106.1">66</text>
<text x="67.4" y="107.9">69</text>
<text x="71.6" y="103.5">IO64</text>
<text x="71.6" y="105.2">IO65</text>
<text x="71.6" y="107">IO66</text>
<text x="95" y="103.5">IO79</text>
<text x="95" y="105.2">IO78</text>
<text x="95" y="107">IO77</text>
<text x="100.9" y="102.5">79</text>
<text x="100.9" y="104.4">78</text>
<text x="100.9" y="106.1">77</text>
<text x="100.9" y="107.9">76</text>
<text x="121.2" y="103.5">GPIO_D9</text>
<text x="121.2" y="105.2">GPIO_D8</text>
<text x="121.2" y="107">GPIO_D7</text>
<text x="67.4" y="109.7">70</text>
<text x="71.6" y="108.8">IO69</text>
<text x="71.6" y="110.6">IO70</text>
<text x="95" y="108.8">IO76</text>
<text x="95" y="110.6">IO75</text>
<text x="95" y="112.4">IO74</text>
<text x="100.9" y="109.7">75</text>
<text x="100.9" y="111.5">74</text>
<text x="121.2" y="108.8">GPIO_D6</text>
<text x="121.2" y="110.6">GPIO_D5</text>
<text x="121.2" y="112.4">GPIO_D4</text>
<text x="237.3" y="112.4">X1</text>
<text x="191.2" y="118.1">TP1</text>
<text x="197.7" y="114.7">VBUS</text>
<text x="225" y="114.2">CSTNE12M0G550000R0</text>
<text x="247.7" y="116.5">VBUS</text>
<text x="37.1" y="125.6">3.3V</text>
<text x="58.6" y="125.6">3.3V</text>
<text x="124.7" y="125.1">3.3V</text>
<text x="201.4" y="123.7">10k</text>
<text x="201.5" y="121.7">R2</text>
<text x="204.1" y="125.8">1</text>
<text x="209.1" y="122.9">PIC18F14K50-I/MQ</text>
<text x="209.1" y="120.9">IC2</text>
<text x="229.6" y="125.8">20</text>
<text x="252.9" y="123.3">C17</text>
<text x="41.5" y="131.1">4</text>
<text x="56.3" y="131.1">1</text>
<text x="94.1" y="131.7">IC1</text>
<text x="167.3" y="129.4">JTAGTDI</text>
<text x="182.1" y="129.4">5</text>
<text x="182.1" y="131.1">6</text>
<text x="187.3" y="131.1">3</text>
<text x="187.3" y="129.4">4</text>
<text x="204.1" y="127.6">2</text>
<text x="204.1" y="129.4">3</text>
<text x="204.1" y="131.1">4</text>
<text x="207.5" y="126.7">MCLR/VPP</text>
<text x="207.5" y="128.5">RC5</text>
<text x="207.5" y="130.3">RC4</text>
<text x="223.4" y="128.5">OSC1</text>
<text x="223.4" y="126.7">OSC2</text>
<text x="224.1" y="130.3">VDD</text>
<text x="229.6" y="131.1">17</text>
<text x="229.6" y="129.4">18</text>
<text x="229.6" y="127.6">19</text>
<text x="252.7" y="126.2">4.7uF/10V</text>
<text x="10.3" y="135.1">4</text>
<text x="33.9" y="136.3">C1</text>
<text x="41.5" y="136.5">2</text>
<text x="44.8" y="132">VCC</text>
<text x="44.8" y="137.4">GND</text>
<text x="50.7" y="137.4">OUT</text>
<text x="51.8" y="132">OE</text>
<text x="56.3" y="136.5">3</text>
<text x="70.7" y="136.5">CLK50MHZ</text>
<text x="83.5" y="136.5">26</text>
<text x="87.7" y="137.4">IO26/CLK0n</text>
<text x="94" y="133.5">10M08SAE144(2/3)</text>
<text x="110.2" y="137.4">AIN</text>
<text x="115.2" y="136.5">3</text>
<text x="125.8" y="132.9" transform="rotate(-90 125.8 132.9)">8</text>
<text x="127.6" y="132.9" transform="rotate(-90 127.6 132.9)">7</text>
<text x="129.4" y="132.9" transform="rotate(-90 129.4 132.9)">6</text>
<text x="131.2" y="132.9" transform="rotate(-90 131.2 132.9)">5</text>
<text x="133.1" y="136.3">10k</text>
<text x="133.3" y="134.5">RM1</text>
<text x="167.3" y="134.7">JTAGTCK</text>
<text x="182.1" y="132.9">7</text>
<text x="182.1" y="134.7">8</text>
<text x="187.3" y="134.7">1</text>
<text x="187.3" y="132.9">2</text>
<text x="204.1" y="132.9">5</text>
<text x="204.1" y="136.5">6</text>
<text x="207.5" y="132">RC3</text>
<text x="207.5" y="133.8">RC6/SS</text>
<text x="207.5" y="137.4">RC7/SDO</text>
<text x="217.7" y="133.8">PGD/USB_D+</text>
<text x="218.4" y="137.4">PGC/USB_D-</text>
<text x="224.4" y="132">VSS</text>
<text x="229.6" y="136.5">15</text>
<text x="229.6" y="132.9">16</text>
<text x="256.3" y="135.6">USB_DM</text>
<text x="256.5" y="133.8">USB_DP</text>
<text x="285.6" y="135.1">4</text>
<text x="32.7" y="138.1">0.1uF</text>
<text x="43.9" y="142.4">DSC6001JI1A-050.0000</text>
<text x="43.9" y="140.8">OSC1</text>
<text x="69" y="141">SEG1_a</text>
<text x="69" y="142.7">SEG1_b</text>
<text x="83.5" y="138.3">27</text>
<text x="83.5" y="140.1">28</text>
<text x="83.5" y="141.9">29</text>
<text x="87.7" y="139.2">IO27/CLK0p</text>
<text x="87.7" y="141">IO28/CLK1n</text>
<text x="87.7" y="142.7">IO29/CLK1p</text>
<text x="99.1" y="141">CONF_DONE/IO138</text>
<text x="101.4" y="142.7">nSTATUS/IO136</text>
<text x="115.2" y="140.1">138</text>
<text x="115.2" y="141.9">136</text>
<text x="115.2" y="143.7">129</text>
<text x="125.8" y="138.1" transform="rotate(-90 125.8 138.1)">1</text>
<text x="127.6" y="138.1" transform="rotate(-90 127.6 138.1)">2</text>
<text x="129.4" y="138.1" transform="rotate(-90 129.4 138.1)">3</text>
<text x="131.2" y="138.1" transform="rotate(-90 131.2 138.1)">4</text>
<text x="136.9" y="141.9">JTAGEN</text>
<text x="167.3" y="143.7">JTAGTDO</text>
<text x="183" y="138.9">RM2</text>
<text x="183.2" y="140.8">240</text>
<text x="203.3" y="143.7">10</text>
<text x="204.1" y="138.3">7</text>
<text x="204.1" y="141.9">9</text>
<text x="204.1" y="140.1">8</text>
<text x="207.5" y="139.2">RB7/TxD</text>
<text x="207.5" y="142.7">RB5/RxD</text>
<text x="207.5" y="141">RB6/SCK/SCL</text>
<text x="223.4" y="139.2">VUSB</text>
<text x="224.4" y="142.7">RC1</text>
<text x="224.4" y="141">RC0</text>
<text x="229.6" y="143.7">11</text>
<text x="229.6" y="141.9">12</text>
<text x="229.6" y="140.1">13</text>
<text x="229.6" y="138.3">14</text>
<text x="240.9" y="142.2">C13</text>
<text x="71.6" y="149.9">KEY3</text>
<text x="83.5" y="149">88</text>
<text x="87.7" y="149.9">IO88/CLK2p</text>
<text x="101.5" y="144.6">nCONFIG/IN129</text>
<text x="105.7" y="149.9">TMS/IO16</text>
<text x="115.2" y="149">16</text>
<text x="122.6" y="149">JTAGTMS</text>
<text x="184.4" y="148.8">100</text>
<text x="184.6" y="147.2">R1</text>
<text x="207.5" y="144.6">RB4/SDI/SDA</text>
<text x="221.4" y="146.7" transform="rotate(-90 221.4 146.7)">EPAD</text>
<text x="224.4" y="144.6">RC2</text>
<text x="241.1" y="144.2">0.1uF</text>
<text x="71.6" y="151.7">KEY2</text>
<text x="71.6" y="153.5">KEY1</text>
<text x="83.5" y="150.8">89</text>
<text x="83.5" y="152.6">90</text>
<text x="83.5" y="154.4">91</text>
<text x="87.7" y="151.7">IO89/CLK2n</text>
<text x="87.7" y="153.5">IO90/CLK3p</text>
<text x="87.7" y="155.3">IO91/CLK3n</text>
<text x="105.7" y="155.3">TDO/IO20</text>
<text x="106" y="151.7">TCK/IO18</text>
<text x="106.2" y="153.5">TDI/IO19</text>
<text x="115.2" y="150.8">18</text>
<text x="115.2" y="152.6">19</text>
<text x="115.2" y="154.4">20</text>
<text x="122.6" y="150.8">JTAGTCK</text>
<text x="122.6" y="152.6">JTAGTDI</text>
<text x="122.6" y="154.4">JTAGTDO</text>
<text x="182.1" y="154.4">5</text>
<text x="187.3" y="154.4">4</text>
<text x="167.3" y="159.8">JTAGTMS</text>
<text x="182.1" y="156.2">6</text>
<text x="182.1" y="157.9">7</text>
<text x="182.1" y="159.8">8</text>
<text x="187.3" y="159.8">1</text>
<text x="187.3" y="157.9">2</text>
<text x="187.3" y="156.2">3</text>
<text x="108.6" y="164.4">3.3V</text>
<text x="114.7" y="166.4">C24</text>
<text x="183.2" y="165.5">240</text>
<text x="183.2" y="163.3">RM3</text>
<text x="10.3" y="170.8">5</text>
<text x="91.8" y="170.8">LY68L6400SLI</text>
<text x="92" y="168.7">IC4</text>
<text x="114.7" y="168.3">0.1uF</text>
<text x="285.6" y="170.8">5</text>
<text x="76.1" y="174">QSPI_CE_n</text>
<text x="76.1" y="177.6">QSPI_SIO1</text>
<text x="89.7" y="174">1</text>
<text x="89.7" y="177.6">2</text>
<text x="93.1" y="174.9">CE#</text>
<text x="93.1" y="178.5">SO/SIO1</text>
<text x="102.2" y="178.5">SIO3</text>
<text x="103.2" y="174.9">Vcc</text>
<text x="108.1" y="174">8</text>
<text x="108.1" y="177.6">7</text>
<text x="115.4" y="177.6">QSPI_SIO3</text>
<text x="76.1" y="181.2">QSPI_SIO2</text>
<text x="89.7" y="184.8">4</text>
<text x="89.7" y="181.2">3</text>
<text x="93.1" y="185.7">GND</text>
<text x="93.1" y="182.1">SIO2</text>
<text x="100.1" y="185.7">SI/SIO0</text>
<text x="102.1" y="182.1">SCLK</text>
<text x="108.1" y="184.8">5</text>
<text x="108.1" y="181.2">6</text>
<text x="115.4" y="181.2">QSPI_SCK</text>
<text x="115.4" y="184.8">QSPI_SIO0</text>
<text x="27.9" y="197.3">A</text>
<text x="63.6" y="197.3">B</text>
<text x="99.4" y="197.3">C</text>
<text x="135.1" y="197.3">D</text>
<text x="170.8" y="197.3">E</text>
<text x="206.6" y="197.3">F</text>
<text x="242.3" y="197.3">G</text>
<text x="278.1" y="197.3">H</text>
</g>
</svg>
